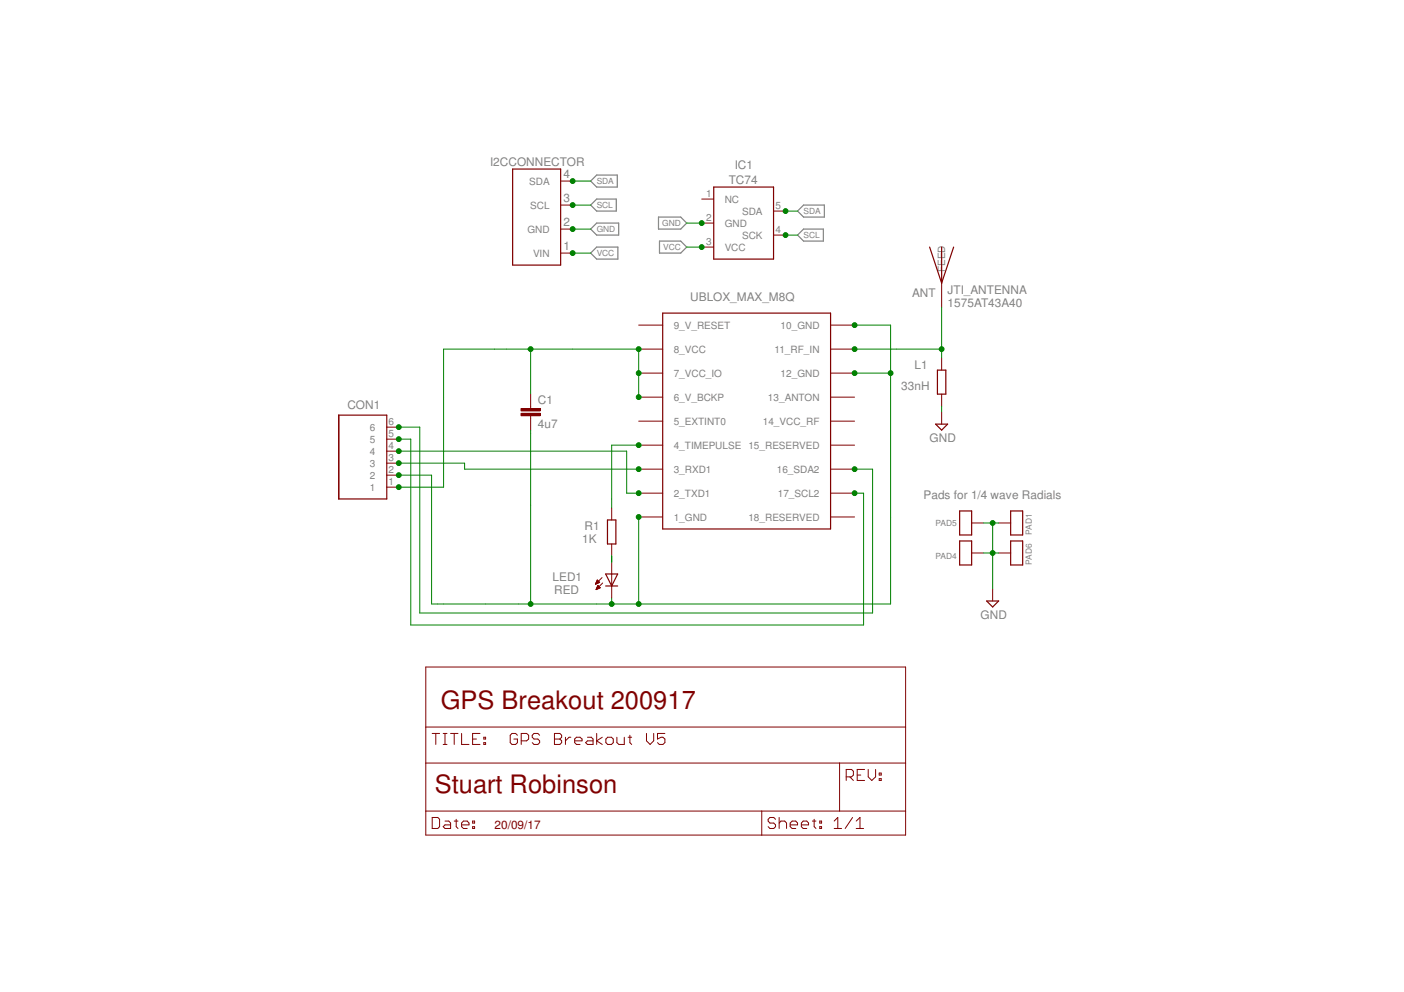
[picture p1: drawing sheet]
<svg xmlns="http://www.w3.org/2000/svg" width="297mm" height="210mm" viewBox="0 0 297 210" stroke-linecap="round" stroke-linejoin="round" font-family="sans-serif">
<path d="M125 38.3l1.2-1.3h4.4v2.6h-4.4zM125 53.6l1.2-1.3h4.5v2.5h-4.5zM125 43.4l1.2-1.3h4.2v2.6h-4.2zM125 48.5l1.2-1.3h4.7v2.5h-4.7zM139.3 45.9h4.7l1.3 1.3-1.3 1.3h-4.7zM139.5 51h4.5l1.3 1.3-1.3 1.3h-4.5zM168.7 49.7l1.3-1.2h4.2v2.5h-4.2zM168.7 44.7l1.3-1.3h4.4v2.5h-4.4z" fill="none" stroke="#808080" stroke-width=".25"/>
<g fill="none" stroke="#800000" stroke-width=".21">
<path d="M135.1 68.8h5.1M135.1 73.9h5.1M135.1 79h5.1M175.7 68.8h5.1M175.7 73.9h5.1M175.7 79h5.1M199.2 75.8v2.5M112.3 85.9v.5M112.3 88v.5M135.1 84h5.1M135.1 89.1h5.1M135.1 94.2h5.1"/>
<path d="M135.1 99.3h5.1M175.7 84h5.1M175.7 89.1h5.1M175.7 94.2h5.1M175.7 99.3h5.1M199.2 83.4v2.5M199.2 87.2v2.5M129.4 107.5v2.5M129.4 115.1v2.5M129.4 118.9v7.6M135.1 104.4h5.1M135.1 109.4h5.1"/>
<path d="M175.7 104.4h5.1M175.7 109.4h5.1M126 123.6h.1M126.1 123.5h.3M126.1 123.4h.5M126.1 123.3h.6M126.1 123.2h.7M126.1 124.7h.1M126.1 124.6h.3M126.2 123.1h.5M126.2 124.5h.5M126.2 123h.5"/>
<path d="M126.2 124.5h.7M126.3 122.9h.3M126.3 124.3h.7M126.3 122.9h.2M126.3 124.2h.6M126.4 122.7l.5 .5-.9 .4zM126.4 122.8h.1M126.4 124.2h.4M126.4 124.1h.3M126.4 124h.2M126.5 123.9l.5 .5-.9 .4zM126.5 123.9h.1"/>
<path d="M127.4 122.2l-1.4 1.4M127.5 123.4l-1.4 1.4"/>
</g>
<path d="M140.2 66.3h35.5v45.6h-35.5zM198.3 78.3h1.8v5.1h-1.8zM197.9 89.7h2.6l-1.3 1.3zM128.5 110h1.8v5.1h-1.8zM128.1 121.5h2.6l-1.3 2.5zM128.1 124h2.6" fill="none" stroke="#800000" stroke-width=".25"/>
<path d="M110.2 87.5h4.1v.5h-4.1z" fill-rule="evenodd" fill="#800000"/>
<path d="M110.2 87.5h4.1v.5h-4.1z" fill="none" stroke="#800000" stroke-width=".21"/>
<path d="M110.2 86.4h4.1v.6h-4.1z" fill-rule="evenodd" fill="#800000"/>
<g fill="none" stroke="#800000" stroke-width=".21">
<path d="M118.6 38.3h2.6M118.6 48.5h2.6M118.6 43.4h2.6M118.6 53.6h2.6M148.5 42.1h2.5M148.5 47.2h2.5M148.5 52.3h2.5M163.7 49.7h2.5M163.7 44.7h2.5M199.2 59.9v5.1M81.8 98h2.6M81.8 95.5h2.6"/>
<path d="M81.8 92.9h2.6M81.8 90.4h2.6M110.2 86.4h4.1v.6h-4.1zM112.3 83.4v2.5M112.3 88.5v2.5M81.8 103.1h2.6M81.8 100.5h2.6M205.6 117h2.5M205.6 110.7h2.5M211.3 117h2.5M211.3 110.7h2.5M210 124.6v2.6"/>
<path d="M90.1 141.1h101.5v35.6h-101.5zM90.1 153.8h101.5M91.4 155.2h1.6M92.2 155.2v2.3M93.8 155.2h.8M93.8 157.5h.8M94.1 155.2v2.3M95.3 155.2h1.6M96.1 155.2v2.3M97.7 155.2v2.3h1.5M100 156.4h.8M101.6 155.2h-1.6v2.3h1.6"/>
<path d="M102.4 157.1h.3v.4h-.3zM102.4 156h.3v.4h-.3zM109.5 155.6l-.4-.4h-.8l-.4 .4v1.5l.4 .4h.8l.4-.4v-.7h-.8M110.3 156.8h1.1l.4-.4v-.8l-.4-.4h-1.1v2.3M114.2 155.6l-.4-.4h-.8l-.4 .4v.4l.4 .4h.8l.4 .4v.3l-.4 .4h-.8l-.4-.4M117.3 155.2h1.1l.4 .4v.4l-.4 .4 .4 .4v.3l-.4 .4h-1.1zM117.3 156.4h1.1M119.6 156v1.5M120.8 156h-.4l-.8 .8M121.6 156.8h1.5v-.4l-.4-.4h-.7l-.4 .4v.7l.4 .4h.7M124.3 156h.8l.4 .4v1.1h-1.2l-.4-.4 .4-.3h1.2M126.2 155.2v2.3"/>
<path d="M127.4 156l-1.2 .8 1.2 .7M128.2 156.4l.4-.4h.8l.3 .4v.7l-.3 .4h-.8l-.4-.4zM130.5 156v1.1l.4 .4h1.2v-1.5M132.9 156h.7M133.3 155.6v1.5l.3 .4M136.8 155.2v1.6l.7 .7 .8-.7v-1.6M140.7 155.2h-1.6v1.2l.8-.4h.3l.5 .4v.7l-.5 .4h-.7l-.4-.4M90.1 161.5h101.5M90.1 171.6h101.5M91.4 173h1.2l.4 .4v1.5l-.4 .4h-1.2zM94.1 173.7h.9l.3 .5v1.1h-1.2l-.3-.4 .3-.4h1.2M96.1 173.7h.8"/>
<path d="M96.5 173.4v1.5l.4 .4M97.7 174.5h1.5v-.3l-.4-.5h-.8l-.3 .5v.7l.3 .4h.8M100 174.9h.4v.4h-.4zM100 173.7h.4v.5h-.4zM161.2 171.6v5.1M164.1 173.4l-.4-.4h-.8l-.4 .4v.3l.4 .5h.8l.4 .3v.4l-.4 .4h-.8l-.4-.4M164.8 174.2l.4-.5h.8l.4 .5v1.1M164.8 173v2.3M167.2 174.5h1.5v-.3l-.3-.5h-.8l-.4 .5v.7l.4 .4h.8M169.5 174.5h1.6v-.3l-.4-.5h-.8l-.4 .5v.7l.4 .4h.8M171.9 173.7h.7M172.3 173.4v1.5l.3 .4"/>
<path d="M173.4 174.9h.4v.4h-.4zM173.4 173.7h.4v.5h-.4zM176.5 175.3h1.6M176.5 173.7l.7-.7v2.3M177.6 161.5v10.1M179 164.4h1.2l.3-.4v-.8l-.3-.4h-1.2v2.3M179.8 164.4l.7 .7M180.4 173l-1.6 2.3M181.1 175.3h1.6M181.1 173.7l.8-.7v2.3M181.4 164h.7M182.9 162.8h-1.5v2.3h1.5"/>
<path d="M183.7 162.8v1.6l.7 .7 .8-.7v-1.6M186 164.8h.4v.3h-.4zM186 163.6h.4v.4h-.4z"/>
</g>
<path d="M108.5 35.8h10.1v20.3h-10.1zM151 39.6h12.7v15.2h-12.7zM196.7 52.3l2.5 7.6M199.2 52.3v7.6M201.8 52.3l-2.6 7.6M71.7 87.8h10.1v17.8h-10.1zM203 114.5h2.6v5h-2.6zM203 108.1h2.6v5.1h-2.6zM213.8 114.5h2.6v5h-2.6zM213.8 108.1h2.6v5.1h-2.6zM208.7 127.2h2.6l-1.3 1.2z" fill="none" stroke="#800000" stroke-width=".25"/>
<circle cx="135.1" cy="94.2" r=".51" fill="#008000"/>
<g fill="none" stroke="#008000" stroke-width=".21">
<path d="M107.2 73.9h4.4M135.1 94.2h-5.7v13.3"/>
<circle cx="135.1" cy="94.2" r=".51"/>
</g>
<circle cx="135.1" cy="73.9" r=".51" fill="#008000"/>
<g fill="none" stroke="#008000" stroke-width=".21">
<path d="M111.6 73.9h23.5M112.3 73.9v9.5"/>
<circle cx="135.1" cy="73.9" r=".51"/>
</g>
<circle cx="112.3" cy="73.9" r=".51" fill="#008000"/>
<g fill="none" stroke="#008000" stroke-width=".21">
<path d="M107.2 73.9h-13.4v29.2h-9.4M135.1 73.9v5.1"/>
<circle cx="112.3" cy="73.9" r=".51"/>
</g>
<circle cx="135.1" cy="79" r=".51" fill="#008000"/>
<g fill="none" stroke="#008000" stroke-width=".21">
<path d="M135.1 79v5"/>
<circle cx="135.1" cy="79" r=".51"/>
</g>
<circle cx="135.1" cy="84" r=".51" fill="#008000"/>
<circle cx="135.1" cy="84" r=".51" fill="none" stroke="#008000" stroke-width=".21"/>
<circle cx="84.4" cy="103.1" r=".51" fill="#008000"/>
<g fill="none" stroke="#008000" stroke-width=".21">
<path d="M145.3 52.3h3.2"/>
<circle cx="84.4" cy="103.1" r=".51"/>
</g>
<circle cx="148.5" cy="52.3" r=".51" fill="#008000"/>
<g fill="none" stroke="#008000" stroke-width=".21">
<path d="M121.2 53.6h3.8"/>
<circle cx="148.5" cy="52.3" r=".51"/>
</g>
<circle cx="121.2" cy="53.6" r=".51" fill="#008000"/>
<g fill="none" stroke="#008000" stroke-width=".21">
<path d="M84.4 98h13.9v1.3h36.8"/>
<circle cx="121.2" cy="53.6" r=".51"/>
</g>
<circle cx="135.1" cy="99.3" r=".51" fill="#008000"/>
<circle cx="135.1" cy="99.3" r=".51" fill="none" stroke="#008000" stroke-width=".21"/>
<circle cx="84.4" cy="98" r=".51" fill="#008000"/>
<g fill="none" stroke="#008000" stroke-width=".21">
<path d="M84.4 95.5h48.2v8.9h2.5"/>
<circle cx="84.4" cy="98" r=".51"/>
</g>
<circle cx="135.1" cy="104.4" r=".51" fill="#008000"/>
<circle cx="135.1" cy="104.4" r=".51" fill="none" stroke="#008000" stroke-width=".21"/>
<circle cx="84.4" cy="95.5" r=".51" fill="#008000"/>
<g fill="none" stroke="#008000" stroke-width=".21">
<path d="M84.4 92.9h2.5v39.3h95.8v-27.8h-1.9"/>
<circle cx="84.4" cy="95.5" r=".51"/>
</g>
<circle cx="180.8" cy="104.4" r=".51" fill="#008000"/>
<circle cx="180.8" cy="104.4" r=".51" fill="none" stroke="#008000" stroke-width=".21"/>
<circle cx="84.4" cy="92.9" r=".51" fill="#008000"/>
<g fill="none" stroke="#008000" stroke-width=".21">
<path d="M166.2 49.7h2.5"/>
<circle cx="84.4" cy="92.9" r=".51"/>
</g>
<circle cx="166.2" cy="49.7" r=".51" fill="#008000"/>
<g fill="none" stroke="#008000" stroke-width=".21">
<path d="M121.2 43.4h3.8"/>
<circle cx="166.2" cy="49.7" r=".51"/>
</g>
<circle cx="121.2" cy="43.4" r=".51" fill="#008000"/>
<g fill="none" stroke="#008000" stroke-width=".21">
<path d="M84.4 90.4h4.4v39.3h95.8v-30.4h-3.8"/>
<circle cx="121.2" cy="43.4" r=".51"/>
</g>
<circle cx="180.8" cy="99.3" r=".51" fill="#008000"/>
<circle cx="180.8" cy="99.3" r=".51" fill="none" stroke="#008000" stroke-width=".21"/>
<circle cx="84.4" cy="90.4" r=".51" fill="#008000"/>
<g fill="none" stroke="#008000" stroke-width=".21">
<path d="M166.2 44.7h2.5"/>
<circle cx="84.4" cy="90.4" r=".51"/>
</g>
<circle cx="166.2" cy="44.7" r=".51" fill="#008000"/>
<g fill="none" stroke="#008000" stroke-width=".21">
<path d="M121.2 38.3h3.8"/>
<circle cx="166.2" cy="44.7" r=".51"/>
</g>
<circle cx="121.2" cy="38.3" r=".51" fill="#008000"/>
<g fill="none" stroke="#008000" stroke-width=".21">
<path d="M180.8 68.8h7.6v59h-76.1M180.8 79h7.6M129.4 117.6v1.3M135.1 109.4v18.4"/>
<circle cx="121.2" cy="38.3" r=".51"/>
</g>
<circle cx="135.1" cy="109.4" r=".51" fill="#008000"/>
<circle cx="135.1" cy="109.4" r=".51" fill="none" stroke="#008000" stroke-width=".21"/>
<circle cx="180.8" cy="68.8" r=".51" fill="#008000"/>
<circle cx="180.8" cy="68.8" r=".51" fill="none" stroke="#008000" stroke-width=".21"/>
<circle cx="180.8" cy="79" r=".51" fill="#008000"/>
<circle cx="180.8" cy="79" r=".51" fill="none" stroke="#008000" stroke-width=".21"/>
<circle cx="135.1" cy="127.8" r=".51" fill="#008000"/>
<g fill="none" stroke="#008000" stroke-width=".21">
<path d="M109.7 127.8h2.6"/>
<circle cx="135.1" cy="127.8" r=".51"/>
</g>
<circle cx="188.4" cy="79" r=".51" fill="#008000"/>
<g fill="none" stroke="#008000" stroke-width=".21">
<path d="M112.3 91v15.8M102.7 127.8h7"/>
<circle cx="188.4" cy="79" r=".51"/>
</g>
<circle cx="112.3" cy="127.8" r=".51" fill="#008000"/>
<g fill="none" stroke="#008000" stroke-width=".21">
<path d="M84.4 100.5h6.9v27.3h11.4M112.3 106.8v21M129.4 126.5v1.3"/>
<circle cx="112.3" cy="127.8" r=".51"/>
</g>
<circle cx="129.4" cy="127.8" r=".51" fill="#008000"/>
<circle cx="129.4" cy="127.8" r=".51" fill="none" stroke="#008000" stroke-width=".21"/>
<circle cx="84.4" cy="100.5" r=".51" fill="#008000"/>
<g fill="none" stroke="#008000" stroke-width=".21">
<path d="M199.2 85.9v1.3M208.1 117h3.2M210 117v7.6"/>
<circle cx="84.4" cy="100.5" r=".51"/>
</g>
<circle cx="210" cy="117" r=".51" fill="#008000"/>
<g fill="none" stroke="#008000" stroke-width=".21">
<path d="M208.1 110.7h3.2M210 110.7v6.3"/>
<circle cx="210" cy="117" r=".51"/>
</g>
<circle cx="210" cy="110.7" r=".51" fill="#008000"/>
<g fill="none" stroke="#008000" stroke-width=".21">
<path d="M145.3 47.2h3.2"/>
<circle cx="210" cy="110.7" r=".51"/>
</g>
<circle cx="148.5" cy="47.2" r=".51" fill="#008000"/>
<g fill="none" stroke="#008000" stroke-width=".21">
<path d="M121.2 48.5h3.8"/>
<circle cx="148.5" cy="47.2" r=".51"/>
</g>
<circle cx="121.2" cy="48.5" r=".51" fill="#008000"/>
<g fill="none" stroke="#008000" stroke-width=".21">
<path d="M180.8 73.9h8.9"/>
<circle cx="121.2" cy="48.5" r=".51"/>
</g>
<circle cx="180.8" cy="73.9" r=".51" fill="#008000"/>
<g fill="none" stroke="#008000" stroke-width=".21">
<path d="M189.7 73.9h9.5M199.2 65v10.8"/>
<circle cx="180.8" cy="73.9" r=".51"/>
</g>
<circle cx="199.2" cy="73.9" r=".51" fill="#008000"/>
<circle cx="199.2" cy="73.9" r=".51" fill="none" stroke="#008000" stroke-width=".21"/>
<g font-size="5.4" fill="#800000">
<text x="93.3" y="150">GPS Breakout 200917</text>
<text x="92" y="167.8">Stuart Robinson</text>
</g>
<g font-size="2.5" fill="#808080">
<text x="103.7" y="35.1">I2CCONNECTOR</text>
<text x="155.4" y="35.8">IC1</text>
<text x="119.2" y="37.7">4</text>
<text x="154.2" y="38.9">TC74</text>
<text x="119.2" y="47.8">2</text>
<text x="119.2" y="42.8">3</text>
<text x="119.2" y="52.9">1</text>
<text x="146" y="63.7">UBLOX_MAX_M8Q</text>
<text x="193" y="62.9">ANT</text>
<text x="200.5" y="62.3">JTI_ANTENNA</text>
<text x="200.5" y="65">1575AT43A40</text>
<text x="190.7" y="82.5">33nH</text>
<text x="193.5" y="78.1">L1</text>
<text x="73.5" y="86.5">CON1</text>
<text x="113.8" y="85.6">C1</text>
<text x="113.8" y="90.6">4u7</text>
<text x="196.7" y="93.6">GND</text>
<text x="195.4" y="105.6">Pads for 1/4 wave Radials</text>
<text x="123.7" y="112.1">R1</text>
<text x="123.2" y="114.9">1K</text>
<text x="116.9" y="122.9">LED1</text>
<text x="117.3" y="125.8">RED</text>
<text x="207.5" y="131">GND</text>
</g>
<text font-size="2.5" fill="#800000" x="104.6" y="175.4">20/09/17</text>
<g font-size="2.1" fill="#808080">
<text x="112" y="39.1">SDA</text>
<text x="149.4" y="41.8">1</text>
<text x="112.2" y="44.2">SCL</text>
<text x="149.4" y="46.9">2</text>
<text x="153.3" y="42.9">NC</text>
<text x="153.3" y="48">GND</text>
<text x="157" y="45.4">SDA</text>
<text x="164" y="44.3">5</text>
<text x="111.6" y="49.2">GND</text>
<text x="149.4" y="51.9">3</text>
<text x="153.3" y="53">VCC</text>
<text x="157" y="50.5">SCK</text>
<text x="164" y="49.4">4</text>
<text x="112.8" y="54.3">VIN</text>
<text x="200" y="57.6" transform="rotate(-90 200 57.6)">FEED</text>
<text x="142.5" y="69.6">9_V_RESET</text>
<text x="165.1" y="69.6">10_GND</text>
<text x="142.5" y="74.6">8_VCC</text>
<text x="163.9" y="74.6">11_RF_IN</text>
<text x="142.5" y="79.7">7_VCC_IO</text>
<text x="165.1" y="79.7">12_GND</text>
<text x="142.5" y="84.8">6_V_BCKP</text>
<text x="142.5" y="89.9">5_EXTINT0</text>
<text x="161.4" y="89.9">14_VCC_RF</text>
<text x="162.5" y="84.8">13_ANTON</text>
<text x="78.3" y="93.7">5</text>
<text x="78.3" y="91.1">6</text>
<text x="82.2" y="95.1">4</text>
<text x="82.2" y="92.5">5</text>
<text x="82.2" y="90">6</text>
<text x="142.5" y="95">4_TIMEPULSE 15_RESERVED</text>
<text x="78.3" y="101.3">2</text>
<text x="78.3" y="98.8">3</text>
<text x="78.3" y="96.2">4</text>
<text x="82.2" y="100.2">2</text>
<text x="82.2" y="97.6">3</text>
<text x="142.5" y="100">3_RXD1</text>
<text x="164.3" y="100">16_SDA2</text>
<text x="78.3" y="103.8">1</text>
<text x="82.2" y="102.7">1</text>
<text x="142.5" y="105.1">2_TXD1</text>
<text x="164.5" y="105.1">17_SCL2</text>
<text x="142.5" y="110.2">1_GND</text>
<text x="158.3" y="110.2">18_RESERVED</text>
</g>
<g font-size="1.8" fill="#808080">
<text x="126.2" y="38.9">SDA</text>
<text x="126.2" y="44">SCL</text>
<text x="140.1" y="47.8">GND</text>
<text x="170" y="45.3">SDA</text>
<text x="126.2" y="49.1">GND</text>
<text x="140.3" y="52.9">VCC</text>
<text x="170" y="50.4">SCL</text>
<text x="126.2" y="54.2">VCC</text>
<text x="197.9" y="111.3">PAD5</text>
<text x="218.3" y="113.2" transform="rotate(-90 218.3 113.2)">PAD1</text>
<text x="197.9" y="118.3">PAD4</text>
<text x="218.3" y="119.5" transform="rotate(-90 218.3 119.5)">PAD6</text>
</g>
</svg>
